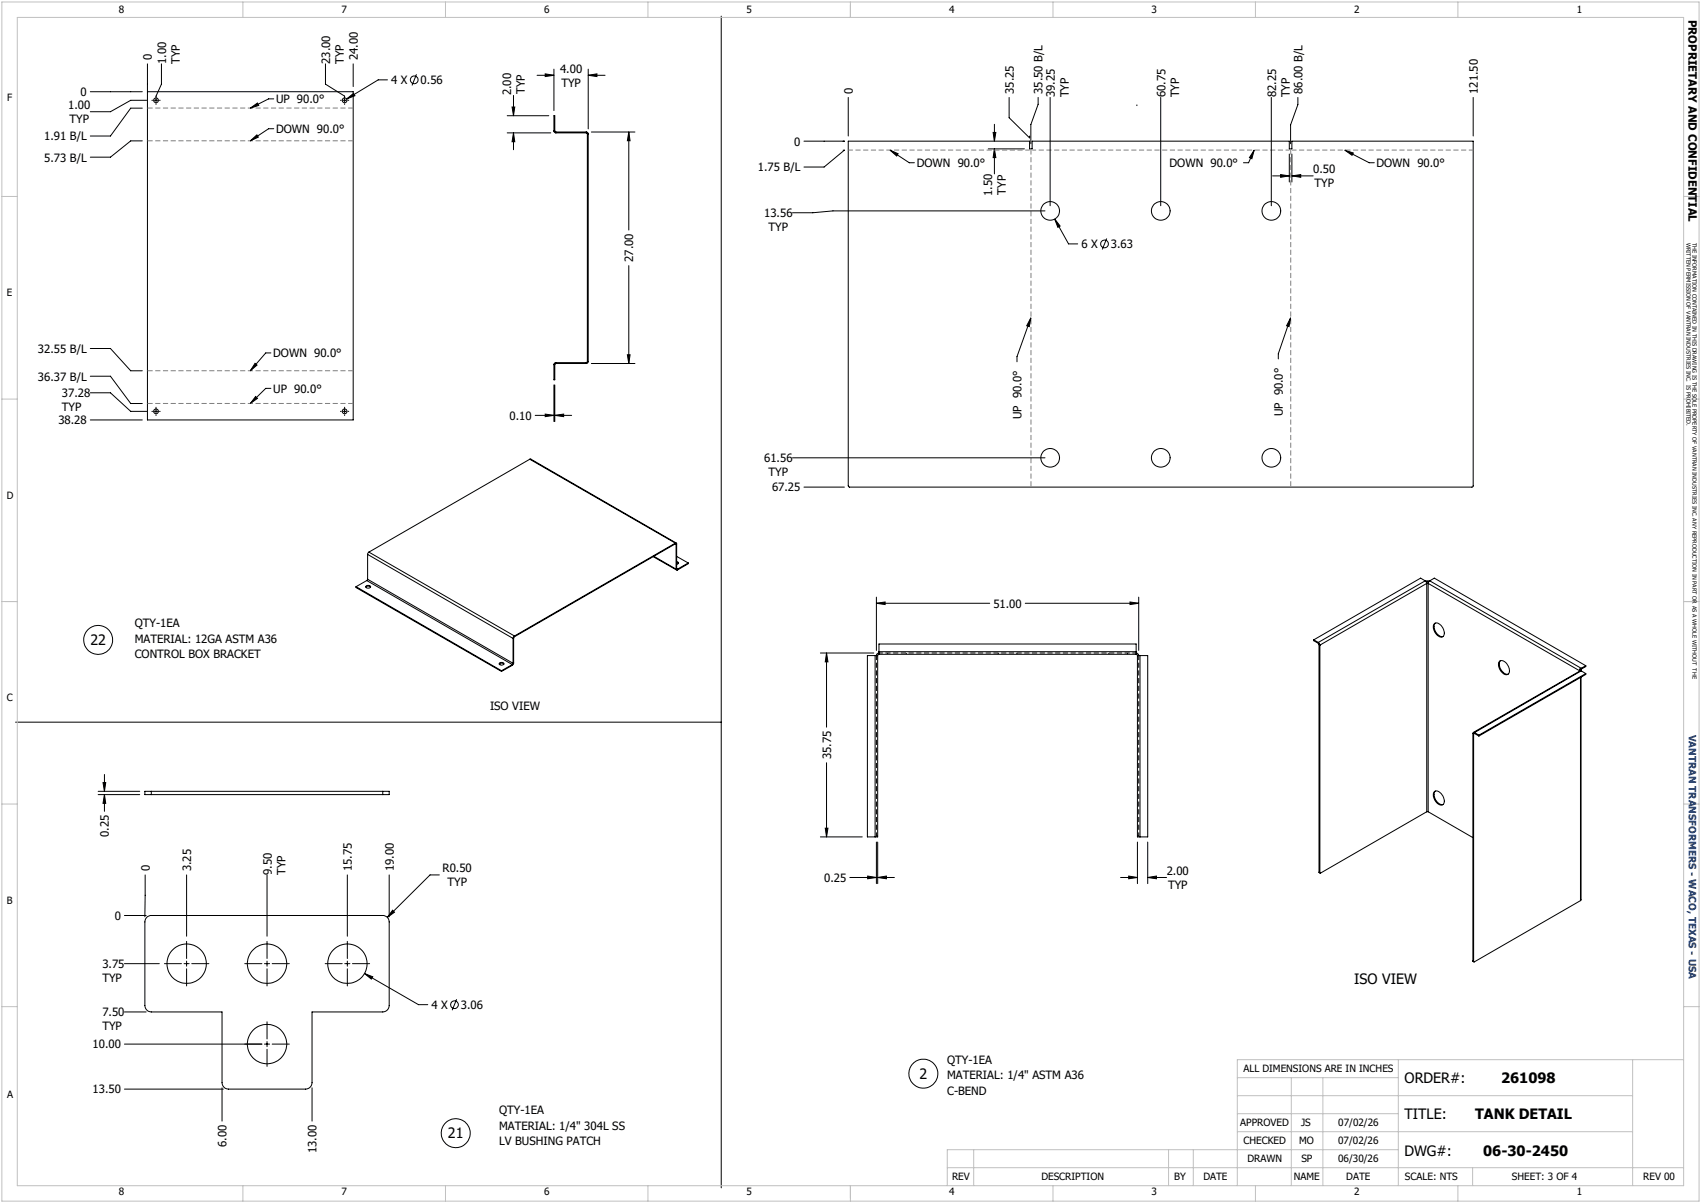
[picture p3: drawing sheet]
<svg xmlns="http://www.w3.org/2000/svg" width="420mm" height="297mm" viewBox="0 0 420 297" stroke-linecap="round" stroke-linejoin="round" font-family="sans-serif">
<g fill="none" stroke="#000" stroke-width=".25">
<path d="M36.4 15.8v87.9h50.8v-81.1h-50.8M39.9 15.8v5l-1.4 3.1M80.4 15.8v5l4.7 2.9v.2M87.2 15.8v5.6M95.7 19.7h-2.3l-7.8 4.7M102.8 18.3l-1.1 2.8M132.6 18.6h4.2M134.6 18.2l2.2 .4-2.2 .3zM136.8 17.1v10.2M145.2 18.6l2.2-.4v.7zM145.2 17.1v14.7M145.2 18.6h4.2"/>
<path d="M178.1 4v289.3M22.3 22.6h12.8M35.1 26.7h-2.8l-5 6.9h-5M35.1 34.8h-2.8l-5 4h-5M36.2 24.8h-3.9l-5 2.8h-5M37.5 24.8h.2M38.1 24.8h.8M38.5 24.3v.9M38.5 25.6v.2M39.4 24.8h.1M61.8 26.7l1.8-1.3 .3 .6zM61.8 34.8l1.6-1.5 .4 .6z"/>
<path d="M67.6 24.4h-1.3l-4.5 2.3M67.6 31.8h-1.3l-4.5 3M84.1 24.8h.1M84.7 24.8h.8M85.1 24.3v.9M85.1 25.6v.2M85.6 24.4l1.7-1.3 .3 .5zM85.9 24.8h.2M125.2 32.8h10.8M125.2 28.6h10.3M126.4 26.4h.7l-.3 2.2zM126.8 32.8l.3 2.2h-.7z"/>
<path d="M126.8 23.6v5M126.8 32.8v4.2M136.8 32.3l.2 .4 .3 .1M136.8 32.3h.2M136.8 32.3v-3.7h.2v3.7M137 32.3l.3 .3M137.3 32.6v.2M137.3 32.6h7.4M137.3 32.8h7.4M144.7 32.8l.3 .3M144.7 32.6l.5 .2v.3M144.7 32.6v.2"/>
<path d="M145 33.1h.2M145 33.1v56.1M145.2 33.1v56.1M146 32.6h10.8M155.3 32.6l.3 2.1h-.7zM155.3 32.6v24.2M198.5 34.9h10M208.2 37.1h.3l-5 4.1h-5M209.4 34.9h44.8v1.9h.6v-1.9h63.5v1.9h.7v-1.9h44.7v85.2l-.2 .2-153.9-.1-.2-.3zM209.4 24.1v9.5M219.8 37.1l2 .9-.4 .5zM219.8 37.1l4.7 3.1h1.3"/>
<path d="M244 36.8h8.9M245.2 32.7h.7l-.4 2.2zM245.5 36.8l.4 2.1h-.7zM245.5 30.7v4.2M245.5 36.8v6.1M249.2 24.1v5l5 4.9v-.4M256.3 24.1v1.6l-1.8 5.1v4.7M259.3 24.1v26.7M286.6 24.1v26.7M309.7 37.1l-.6 2.1-.6-.3zM309.7 37.1l-1.4 3.1h-1.3M313.9 24.1v26.7"/>
<path d="M318.3 38v6.9M319 38v6.9M320.5 24.1v1.7l-1.8 5v4.7M332.1 37.1l2.1 .7-.4 .5zM332.1 37.1l6 3.1h1.2M363.7 24.1v9.5M258 52.1h-52.3l-5 .4h-5M260.4 54.1l1.4 1.7-.6 .3zM260.4 54.1l3.4 6.1h2.3M273.3 58.9l-1.1 2.7M314.2 43.4h4.1M316.2 43.1l2.1 .3-2.1 .4z"/>
<path d="M319 43.4l2.2-.3v.7zM319 43.4h5.2M155.3 65.6v24.1M254.5 78.5l-.4 2.1-.6-.2zM254.5 78.5l-3.4 9.5v1.3M318.7 78.5l-.4 2.1-.6-.2zM318.7 78.5l-3.1 8.8v1.3M22.3 86h5l5 5.5h2.8M22.3 92.9h5l5 6.7h2.8M22.3 97h5l5 4.6h3.9M63 89.7l.5 .4-1.7 1.4zM63.1 97.9l.5 .5-1.8 1.2z"/>
<path d="M66.9 95.9h-1.3l-3.8 3.7M66.9 87.1h-1.3l-3.8 4.4M136.8 90v3.8h.2v-3.8M136.8 95v9.1M136.8 90h.2M137 95v9.1M137.3 89.5l-.3 .1-.2 .4M137.3 89.7l-.3 .3M137.3 89.5h7.4M137.3 89.7h7.4M137.3 89.5v.2M144.7 89.5v.2"/>
<path d="M145 89.2l-.3 .3M145 89.2h.2M145.2 89.2v.3l-.5 .2M146 89.7h10.8M154.9 87.6h.7l-.3 2.1zM22.3 103.7h12.8M37.5 101.6h.2M38.1 101.6h.8M38.5 100.5v.2M38.5 101.1v.9M38.5 102.4v.2M39.4 101.6h.1"/>
<path d="M84.1 101.6h.1M84.7 101.6h.8M85.1 100.5v.2M85.1 101.1v.9M85.1 102.4v.2M85.9 101.6h.2M130.8 113.4l.2-.1 36 20.8M130.8 113.4l-39.7 22.9M130.8 113.4l36 20.7M132.2 102.5h4.6M134.6 102.2l2.2 .3-2.2 .4zM137 102.5l2.2-.3v.7z"/>
<path d="M137 102.5h4.1M195.7 113h62.3M90.8 136.9l35.9 20.7M90.8 136.9v6.1M91.1 136.3l-.3 .6M91.1 136.3l35.9 20.7M161.3 137.4l5.7 3.3M161.4 137.3l5.5 3.2M166.8 134.1h.2l.1 .2M166.8 134.3l.1 .1M166.8 134.1l-39.8 22.9M166.8 134.1v.2"/>
<path d="M166.8 134.3l-39.8 22.9M166.9 134.4v6.1M167.1 138.7a.34 .34 0 0 1 .4 .3 .34 .34 0 0 1-.4 .3M167.1 138.8l.4 .3M167.1 134.3l-.2 .1M167.1 134.3v6.1M167.1 137.4l2.8 1.6M169.9 139l-2.6 1.5M169.9 139v.2l-2.6 1.5M198.5 120.3h10M87.9 144.8v.3l35.9 20.7M87.9 144.8l35.9 20.8"/>
<path d="M90.3 145l.4-.3 .8 .3M90.4 144.7l.6-.2a.4 .4 0 0 1 .5 .5 .4 .4 0 0 1-.7 .2 .36 .36 0 0 1-.4-.1 .36 .36 0 0 1 0-.4zM90.6 143.3l-2.7 1.5M90.6 143.3l35.9 20.8M90.8 143l-.2 .3M90.8 143l35.9 20.8M126.7 157.6v6.2M126.8 157.5l-.1 .1M126.8 157.5v6.2M127 157l-.3 .6M127 157.2l-.2 .3M127 157v.2"/>
<path d="M166.9 140.5l.2 .3 .2-.1M167.1 140.4l.2 .1M167.1 140.4l-.2 .1M167.3 140.5v.2M216.4 148.9l2.1-.3v.7zM216.4 147.4v13.2M216.4 148.9h28M253.2 148.9h28M279 148.6l2.2 .3-2.2 .4zM281.2 147.4v13.2M324.4 158l1.1 .6M324.4 158v.2l1.1 .6"/>
<path d="M325.5 158.6l.4 .7M325.5 158.8l.2 .4M325.5 158.6v.2M325.7 159.2l.2 .1M325.7 159.2v56.1M325.9 159.3v56.1M351.9 143.4l.2 .1M351.9 143.4l-26.4 15.2M351.9 143.4l-1.1-.7-26.4 15.3M352.1 143.5l.2 .5-26.4 15.3M352.1 143.5h.7M352.1 143.5l.2 .1"/>
<path d="M352.1 143.5h.1M352.3 143.6h.3M352.3 143.6v56.8M352.6 143.6v56.8M352.8 143.5l-.2 .5 37.5 21.6M352.8 143.5l-.2 .1M352.8 143.5h.1M353 143.4l-.2 .1M353 143.4l37.4 21.6M353 143.4l1.2-.7 37.3 21.7M354.2 154a1.7 1.7 0 0 1 2.2 1.3 1.32 1.32 0 0 1-.4 2 2.45 2.45 0 0 1-1.8-3.3zM354.4 153.8a2.27 2.27 0 0 0 1.9 3.3"/>
<path d="M3.8 178.3h174.3M123.3 164l.3-.3 .8 .3M123.3 163.7l.6-.2a.37 .37 0 0 1 .5 .4 .37 .37 0 0 1-.5 .3h-.1a.38 .38 0 0 1-.4-.1 .38 .38 0 0 1-.1-.4zM123.8 165.6v.2M126.5 164.1l-2.7 1.5M126.5 164.2l-2.7 1.6M126.5 164.1v.1M126.7 163.8l-.2 .3M126.8 163.7l-.3 .5M126.8 163.7l-.1 .1M202.6 161.2h13.2M204.1 161.2l.3 2.2h-.6z"/>
<path d="M204.1 161.2v18.3M216.1 161.9h.3M216.1 161.9h-1.9v44.7h1.9M216.1 161.9v44.7M216.4 161.9h.3M216.7 161.9v44.7h-.6M217 160.9v.3M217 161.2l-.5 .3-.1 .4M217 161.5l-.3 .4M217 160.9h63.5M217 161.5h63.5M217 160.9v-1.9h63.5v1.9"/>
<path d="M217 161.2v.3M280.5 160.9v.3M280.5 161.2l.6 .3 .1 .4M280.5 161.5l.3 .4M280.5 161.2v.3M280.8 161.9v44.7h.7M280.8 161.9h.4M281.2 161.9h.3M281.5 161.9h1.9v44.7h-1.9M281.5 161.9v44.7M370.3 163.2a1.84 1.84 0 0 1 2.3 1.7 1 1 0 0 1 .1 1.2 1 1 0 0 1-1.1 .4 2.53 2.53 0 0 1-1.4-3.2zM370.5 163.1a2.33 2.33 0 0 0 1.8 3.3h.1"/>
<path d="M390.1 165.2h.2l-.1 .3M390.1 165.2l.1 .3M390.1 165.2v.5M390.2 165.6l-26.4 15.2M390.2 165.6h.2M390.2 165.5v.1M390.2 167.2v55.2M390.4 167.2v55l-.2 .2M390.4 165.3v.3M390.4 165l-.1 .1M390.4 165.6l1.1 .7M390.4 165.6l-26.3 15.3"/>
<path d="M390.4 165v.2M390.4 165.2h.1M391.5 166.3l-26.3 15.2M391.5 164.4v.2l-1.1 .6M391.5 166.3v.2l-26.3 15.2M391.5 164.4l-1.1 .6M24.2 196.2h10.3M24.2 195.4h10.3M25.4 193.2h.7l-.3 2.2zM25.8 196.2l.3 2.1h-.7zM25.8 191.2v4.2M25.8 196.2v4.1"/>
<path d="M37.4 195.4h-1.6v.8h1.6M37.4 195.4v.8M37.4 196.2h57.1M37.4 195.4h57.1M94.5 195.4h1.6v.8h-1.6M94.5 195.4v.8M204.1 188.3v18.3M354.2 195.4a2.05 2.05 0 0 1 2.4 2 .97 .97 0 0 1-.4 1.3 .97 .97 0 0 1-1.3-.4 2.29 2.29 0 0 1-.7-2.9zM354.4 195.3a2.29 2.29 0 0 0 1.9 3.3M363.7 181.1l.2 .1M363.7 181.1v56.1M363.9 181.2v56.1"/>
<path d="M364.1 180.9h-.4v.2M364.1 181.1l-.2 .1M364.1 181.1l1.1 .6M364.1 180.9v.2M364.1 180.9l1.1 .6M365.2 181.5v.2M35.8 216v10.3M46.1 216v15.1M65.9 216v15.1M85.8 216v15.1M96.1 216v10.3M108.5 216h-2.3l-10.6 10.5"/>
<path d="M202.6 206.6h10.3M203.8 204.5h.6l-.3 2.1zM209.8 216.6h6.6M214.2 216.3l2.2 .3-2.2 .4zM216.4 207.9v10.3M216.7 216.6l2.2-.3v.7zM216.7 207.9v10.3M216.7 216.6h4.1M276.7 216.6h4.1M278.7 216.3l2.1 .3-2.1 .4zM280.8 207.9v10.3M283.4 216.6l2.1-.3v.7z"/>
<path d="M283.4 207.9v10.3M283.4 216.6h4.6M325.7 215.3l.2 .2M325.7 215.3l.2 .1M352.3 200.4l-26.2 15.1-.2-.1M352.3 200.4h.3M352.6 200.4l11.1 6.4M30.7 226h5.4M30.7 237.9h8.6M36.3 226.4l.8-.4h57.4a1.55 1.55 0 0 1 1.6 1.6v20.6a1.62 1.62 0 0 1-1.6 1.6h-17.5v17.5a1.62 1.62 0 0 1-1.5 1.6h-19.1a1.62 1.62 0 0 1-1.6-1.6v-17.5h-17.4a1.62 1.62 0 0 1-1.6-1.6v-20.6l.2-.8zM40.6 237.9h4.2M45.4 237.9h1.3"/>
<path d="M46.1 232.4v4.2M46.1 237.3v1.2M46.1 239.2v4.2M47.3 237.9h4.3M60.4 237.9h4.3M65.3 237.9h1.3M65.9 232.4v4.2M65.9 237.3v1.2M65.9 239.2v4.2M67.2 237.9h4.2M80.3 237.9h4.2M85.1 237.9h1.3"/>
<path d="M85.8 232.4v4.2M85.8 237.3v1.2M85.8 239.2v4.2M87 237.9h4.3M96.9 224.7l.5 .5-1.8 1.3zM363.7 237.2l.2 .3M363.7 237.2l.2 .1M390.2 222.4l-26.2 15.1-.1-.2M30.7 249.8h5.4M30.7 257.8h34M65.3 257.8h1.3M65.9 252.3v4.2"/>
<path d="M65.9 257.1v1.3M65.9 259v4.3M67.2 257.8h4.2M90 240.3l2 .9-.3 .5zM90 240.3l13.3 7.7h2.3M112.7 246.7l-1 2.7M30.7 268.9h24.4M54.8 268.6v8.2M77 268.6v8.2"/>
<circle cx="102.3" cy="19.7" r=".95"/>
<circle cx="38.5" cy="24.8" r=".6"/>
<circle cx="85.1" cy="24.8" r=".6"/>
<circle cx="259.3" cy="52.1" r="2.3"/>
<circle cx="286.6" cy="52.1" r="2.3"/>
<circle cx="313.9" cy="52.1" r="2.3"/>
<circle cx="272.7" cy="60.2" r=".96"/>
<circle cx="38.5" cy="101.5" r=".59"/>
<circle cx="85.1" cy="101.5" r=".59"/>
<circle cx="259.3" cy="113" r="2.3"/>
<circle cx="286.6" cy="113" r="2.3"/>
<circle cx="313.9" cy="113" r="2.3"/>
<circle cx="24.2" cy="158" r="3.6"/>
<circle cx="46.1" cy="237.9" r="4.9"/>
<circle cx="65.9" cy="237.9" r="4.9"/>
<circle cx="85.8" cy="237.9" r="4.9"/>
<circle cx="65.9" cy="257.8" r="4.9"/>
<circle cx="112.2" cy="248" r=".95"/>
<circle cx="112.5" cy="279.8" r="3.6"/>
<circle cx="228" cy="265.1" r="3.6"/>
</g>
<path d="M216.4 161.8v44.8M281.2 206.6v-44.8" fill="none" stroke="#000" stroke-width=".25" stroke-dasharray="1.3 .6" stroke-dashoffset=".2" stroke-linecap="butt"/>
<path d="M280.5 161.2h-63.5" fill="none" stroke="#000" stroke-width=".25" stroke-dasharray="1.3 .6" stroke-dashoffset=".3" stroke-linecap="butt"/>
<path d="M219.2 161.2v.3M223.8 161.5v-.3M246.5 161.2v.3M251.1 161.5v-.3M273.8 161.2v.3M278.4 161.5v-.3M216.7 206.3h-.3M281.2 206.3h-.3" fill="none" stroke="#000" stroke-width=".25" stroke-dasharray="1.3 .6" stroke-linecap="butt"/>
<g fill="none" stroke="#c0c0c0" stroke-width=".25">
<path d="M.5 .5h419v296h-419zM4.3 4.3h411.4v288.4h-411.4zM60 .5v3.8M110 .5v3.8M160 .5v3.8M210 .5v3.8M260 .5v3.8M310 .5v3.8M360 .5v3.8M.5 48.5h3.8M415.7 48.5h3.8M.5 98.5h3.8"/>
<path d="M415.7 98.5h3.8M.5 148.5h3.8M415.7 148.5h3.8M.5 198.5h3.8M415.7 198.5h3.8M.5 248.5h3.8M415.7 248.5h3.8M305.5 270.5h97.6M305.5 279.4h97.6M305.5 275h39.8M305.5 266.1h39.8M318.8 266.1v26.6"/>
<path d="M326.6 266.1v26.6M345.3 261.6v31.1M403.1 261.6v31.1M415.7 261.6h-110.2v31.1M60 292.7v3.8M110 292.7v3.8M160 292.7v3.8M210 292.7v3.8M233.9 288.3h181.8M240.4 283.8v8.9M260 292.7v3.8M288.5 283.8v8.9"/>
<path d="M294.6 283.8v8.9M310 292.7v3.8M345.3 283.8h-111.4v8.9M360 292.7v3.8M363.6 288.3v4.4"/>
</g>
<g fill="#000">
<path d="M134.6 18.2l2.2 .4-2.2 .3zM145.2 18.6l2.2-.4v.7zM61.8 26.7l1.8-1.3 .3 .6zM61.8 34.8l1.6-1.5 .4 .6zM85.6 24.4l1.7-1.3 .3 .5zM126.4 26.4h.7l-.3 2.2zM126.8 32.8l.3 2.2h-.7zM155.3 32.6l.3 2.1h-.7zM219.8 37.1l2 .9-.4 .5zM245.2 32.7h.7l-.4 2.2zM245.5 36.8l.4 2.1h-.7zM309.7 37.1l-.6 2.1-.6-.3z"/>
<path d="M332.1 37.1l2.1 .7-.4 .5zM260.4 54.1l1.4 1.7-.6 .3zM316.2 43.1l2.1 .3-2.1 .4zM319 43.4l2.2-.3v.7zM254.5 78.5l-.4 2.1-.6-.2zM318.7 78.5l-.4 2.1-.6-.2zM63.1 97.9l.5 .5-1.8 1.2zM63 89.7l.5 .4-1.7 1.4zM154.9 87.6h.7l-.3 2.1zM134.6 102.2l2.2 .3-2.2 .4zM137 102.5l2.2-.3v.7zM216.4 148.9l2.1-.3v.7z"/>
<path d="M279 148.6l2.2 .3-2.2 .4zM204.1 161.2l.3 2.2h-.6zM25.8 196.2l.3 2.1h-.7zM25.4 193.2h.7l-.3 2.2zM203.8 204.5h.6l-.3 2.1zM214.2 216.3l2.2 .3-2.2 .4zM216.7 216.6l2.2-.3v.7zM278.7 216.3l2.1 .3-2.1 .4zM283.4 216.6l2.1-.3v.7zM96.9 224.7l.5 .5-1.8 1.3zM90 240.3l2 .9-.3 .5z"/>
</g>
<path d="M280.7 26.2v-.4" fill="none" stroke="#000" stroke-width=".25" stroke-dasharray="15.2 1.3 1.3 1.3" stroke-linecap="butt"/>
<path d="M254.2 37.1h-44.7M363.8 37.1h-44.8" fill="none" stroke="#808080" stroke-width=".25" stroke-dasharray="1.3 .6" stroke-dashoffset=".2" stroke-linecap="butt"/>
<path d="M318.4 37.1h-63.5" fill="none" stroke="#808080" stroke-width=".25" stroke-dasharray="1.3 .6" stroke-dashoffset=".3" stroke-linecap="butt"/>
<path d="M254.6 36.7v83.5M318.7 36.7v83.5" fill="none" stroke="#808080" stroke-width=".25" stroke-dasharray="1.3 .6" stroke-dashoffset="-.2" stroke-linecap="butt"/>
<path d="M36.4 26.7h50.8M36.4 34.8h50.8M87.2 99.6h-50.8M87.2 91.5h-50.8" fill="none" stroke="#808080" stroke-width=".25" stroke-dasharray="1.3 .6" stroke-linecap="butt"/>
<g font-size="3.5">
<text x="22.3" y="159.3">22</text>
<text x="334.4" y="243">ISO VIEW</text>
<text x="227" y="266.4">2</text>
<text x="346.8" y="267.4">ORDER#:</text>
<text x="370.7" y="267.4">261098</text>
<text x="110.6" y="281">21</text>
<text x="346.8" y="276.2">TITLE:</text>
<text x="364.2" y="276.2">TANK DETAIL</text>
<text x="346.8" y="285.4">DWG#:</text>
<text x="366.2" y="285.4">06-30-2450</text>
</g>
<g font-size="2.8">
<text x="416.9" y="4.9" transform="rotate(90 416.9 4.9)">PROPRIETARY AND CONFIDENTIAL</text>
<text x="37.5" y="14.9" transform="rotate(-90 37.5 14.9)">0</text>
<text x="41" y="15.7" transform="rotate(-90 41 15.7)">1.00</text>
<text x="44.4" y="15.7" transform="rotate(-90 44.4 15.7)">TYP</text>
<text x="81.5" y="15.7" transform="rotate(-90 81.5 15.7)">23.00</text>
<text x="84.9" y="15.7" transform="rotate(-90 84.9 15.7)">TYP</text>
<text x="88.3" y="14.9" transform="rotate(-90 88.3 14.9)">24.00</text>
<text x="138.3" y="18">4.00</text>
<text x="19.9" y="23.7">0</text>
<text x="96.6" y="20.8">4 X</text>
<text x="103.9" y="20.8">0.56</text>
<text x="126.2" y="23.5" transform="rotate(-90 126.2 23.5)">2.00</text>
<text x="129.6" y="23.2" transform="rotate(-90 129.6 23.2)">TYP</text>
<text x="138.6" y="21.4">TYP</text>
<text x="210.6" y="23.1" transform="rotate(-90 210.6 23.1)">0</text>
<text x="250.3" y="23.1" transform="rotate(-90 250.3 23.1)">35.25</text>
<text x="257.4" y="23.1" transform="rotate(-90 257.4 23.1)">35.50 B/L</text>
<text x="321.6" y="23.1" transform="rotate(-90 321.6 23.1)">86.00 B/L</text>
<text x="364.9" y="23.1" transform="rotate(-90 364.9 23.1)">121.50</text>
<text x="16.8" y="27">1.00</text>
<text x="68.2" y="25.4">UP 90.0°</text>
<text x="260.5" y="24" transform="rotate(-90 260.5 24)">39.25</text>
<text x="263.9" y="24" transform="rotate(-90 263.9 24)">TYP</text>
<text x="287.8" y="24" transform="rotate(-90 287.8 24)">60.75</text>
<text x="291.2" y="24" transform="rotate(-90 291.2 24)">TYP</text>
<text x="315.1" y="24" transform="rotate(-90 315.1 24)">82.25</text>
<text x="318.5" y="24" transform="rotate(-90 318.5 24)">TYP</text>
<text x="10.9" y="34.7">1.91 B/L</text>
<text x="17.2" y="30.4">TYP</text>
<text x="68.2" y="32.8">DOWN 90.0°</text>
<text x="196.1" y="35.9">0</text>
<text x="10.9" y="39.9">5.73 B/L</text>
<text x="226.4" y="41.2">DOWN 90.0°</text>
<text x="288.8" y="41.2">DOWN 90.0°</text>
<text x="339.9" y="41.2">DOWN 90.0°</text>
<text x="187.1" y="42.3">1.75 B/L</text>
<text x="324.2" y="42.8">0.50</text>
<text x="324.6" y="46.2">TYP</text>
<text x="188.7" y="53.6">13.56</text>
<text x="245" y="48.4" transform="rotate(-90 245 48.4)">1.50</text>
<text x="248.4" y="48.1" transform="rotate(-90 248.4 48.1)">TYP</text>
<text x="189.8" y="57">TYP</text>
<text x="156.4" y="64.7" transform="rotate(-90 156.4 64.7)">27.00</text>
<text x="267" y="61.3">6 X</text>
<text x="274.3" y="61.3">3.63</text>
<text x="9.4" y="87.1">32.55 B/L</text>
<text x="67.5" y="88.2">DOWN 90.0°</text>
<text x="9.4" y="94">36.37 B/L</text>
<text x="15.3" y="98.1">37.28</text>
<text x="15.3" y="101.5">TYP</text>
<text x="67.5" y="96.9">UP 90.0°</text>
<text x="14.4" y="104.8">38.28</text>
<text x="125.8" y="103.6">0.10</text>
<text x="252.2" y="103.5" transform="rotate(-90 252.2 103.5)">UP 90.0°</text>
<text x="316.8" y="102.8" transform="rotate(-90 316.8 102.8)">UP 90.0°</text>
<text x="188.7" y="114.2">61.56</text>
<text x="189.8" y="117.6">TYP</text>
<text x="190.6" y="121.3">67.25</text>
<text x="33.3" y="154.9">QTY-1EA</text>
<text x="245.3" y="150">51.00</text>
<text x="33.3" y="158.7">MATERIAL: 12GA ASTM A36</text>
<text x="33.3" y="162.5">CONTROL BOX BRACKET</text>
<text x="121" y="175.2">ISO VIEW</text>
<text x="205.2" y="187.4" transform="rotate(-90 205.2 187.4)">35.75</text>
<text x="26.9" y="206.6" transform="rotate(-90 26.9 206.6)">0.25</text>
<text x="37" y="215.1" transform="rotate(-90 37 215.1)">0</text>
<text x="47.2" y="215.1" transform="rotate(-90 47.2 215.1)">3.25</text>
<text x="67.1" y="216" transform="rotate(-90 67.1 216)">9.50</text>
<text x="70.5" y="216" transform="rotate(-90 70.5 216)">TYP</text>
<text x="86.9" y="215.1" transform="rotate(-90 86.9 215.1)">15.75</text>
<text x="97.2" y="215.1" transform="rotate(-90 97.2 215.1)">19.00</text>
<text x="109.3" y="215.4">R0.50</text>
<text x="110.5" y="218.8">TYP</text>
<text x="203.5" y="217.7">0.25</text>
<text x="288.1" y="216">2.00</text>
<text x="288.4" y="219.4">TYP</text>
<text x="28.3" y="227.1">0</text>
<text x="25.3" y="239">3.75</text>
<text x="25.3" y="242.4">TYP</text>
<text x="25.3" y="250.9">7.50</text>
<text x="106.5" y="249.1">4 X</text>
<text x="113.8" y="249.1">3.06</text>
<text x="25.3" y="254.4">TYP</text>
<text x="22.9" y="258.8">10.00</text>
<text x="233.9" y="262.6">QTY-1EA</text>
<text x="22.9" y="270">13.50</text>
<text x="233.9" y="266.4">MATERIAL: 1/4&quot; ASTM A36</text>
<text x="123.2" y="275.1">QTY-1EA</text>
<text x="233.9" y="270.2">C-BEND</text>
<text x="123.2" y="279">MATERIAL: 1/4&quot; 304L SS</text>
<text x="55.9" y="283.1" transform="rotate(-90 55.9 283.1)">6.00</text>
<text x="78.2" y="284.7" transform="rotate(-90 78.2 284.7)">13.00</text>
<text x="123.2" y="282.8">LV BUSHING PATCH</text>
</g>
<g font-size="2.5">
<text x="29.3" y="3.1">8</text>
<text x="84.3" y="3.1">7</text>
<text x="134.3" y="3.1">6</text>
<text x="184.3" y="3.1">5</text>
<text x="234.3" y="3.1">4</text>
<text x="284.3" y="3.1">3</text>
<text x="334.3" y="3.1">2</text>
<text x="389.3" y="3.1">1</text>
<text x="1.8" y="25">F</text>
<text x="1.7" y="73.1">E</text>
<text x="1.7" y="123.1">D</text>
<text x="1.7" y="173.1">C</text>
<text x="1.7" y="223.1">B</text>
<text x="307" y="264.7">ALL DIMENSIONS ARE IN INCHES</text>
<text x="1.8" y="271.1">A</text>
<text x="306.2" y="278.1">APPROVED</text>
<text x="321.2" y="278">JS</text>
<text x="330.4" y="278">07/02/26</text>
<text x="307" y="282.5">CHECKED</text>
<text x="308" y="287">DRAWN</text>
<text x="320.8" y="282.5">MO</text>
<text x="321.3" y="287">SP</text>
<text x="330.4" y="282.4">07/02/26</text>
<text x="330.4" y="286.9">06/30/26</text>
<text x="235.1" y="291.3">REV</text>
<text x="257.1" y="291.3">DESCRIPTION</text>
<text x="289.9" y="291.3">BY</text>
<text x="297.1" y="291.3">DATE</text>
<text x="319.5" y="291.3">NAME</text>
<text x="332.4" y="291.2">DATE</text>
<text x="346.9" y="291.3">SCALE: NTS</text>
<text x="373.3" y="291.3">SHEET: 3 OF 4</text>
<text x="405.7" y="291.3">REV 00</text>
<text x="29.3" y="295.1">8</text>
<text x="84.3" y="295.1">7</text>
<text x="134.3" y="295.1">6</text>
<text x="184.3" y="295.1">5</text>
<text x="234.3" y="295.1">4</text>
<text x="284.3" y="295.1">3</text>
<text x="334.3" y="295.1">2</text>
<text x="389.3" y="295.1">1</text>
</g>
<text font-size="2.5" fill="#003082" x="417" y="181.4" transform="rotate(90 417 181.4)">VANTRAN TRANSFORMERS - WACO, TEXAS - USA</text>
<g font-size="1.4">
<text x="416.5" y="59.9" transform="rotate(90 416.5 59.9)">WRITTEN PERMISSION OF VANTRAN INDUSTRIES INC. IS PROHIBITED.</text>
<text x="417.9" y="59.9" transform="rotate(90 417.9 59.9)">THE INFORMATION CONTAINED IN THIS DRAWING IS THE SOLE PROPERTY OF VANTRAN INDUSTRIES INC. ANY REPRODUCTION IN PART OR AS A WHOLE WITHOUT THE</text>
</g>
</svg>
